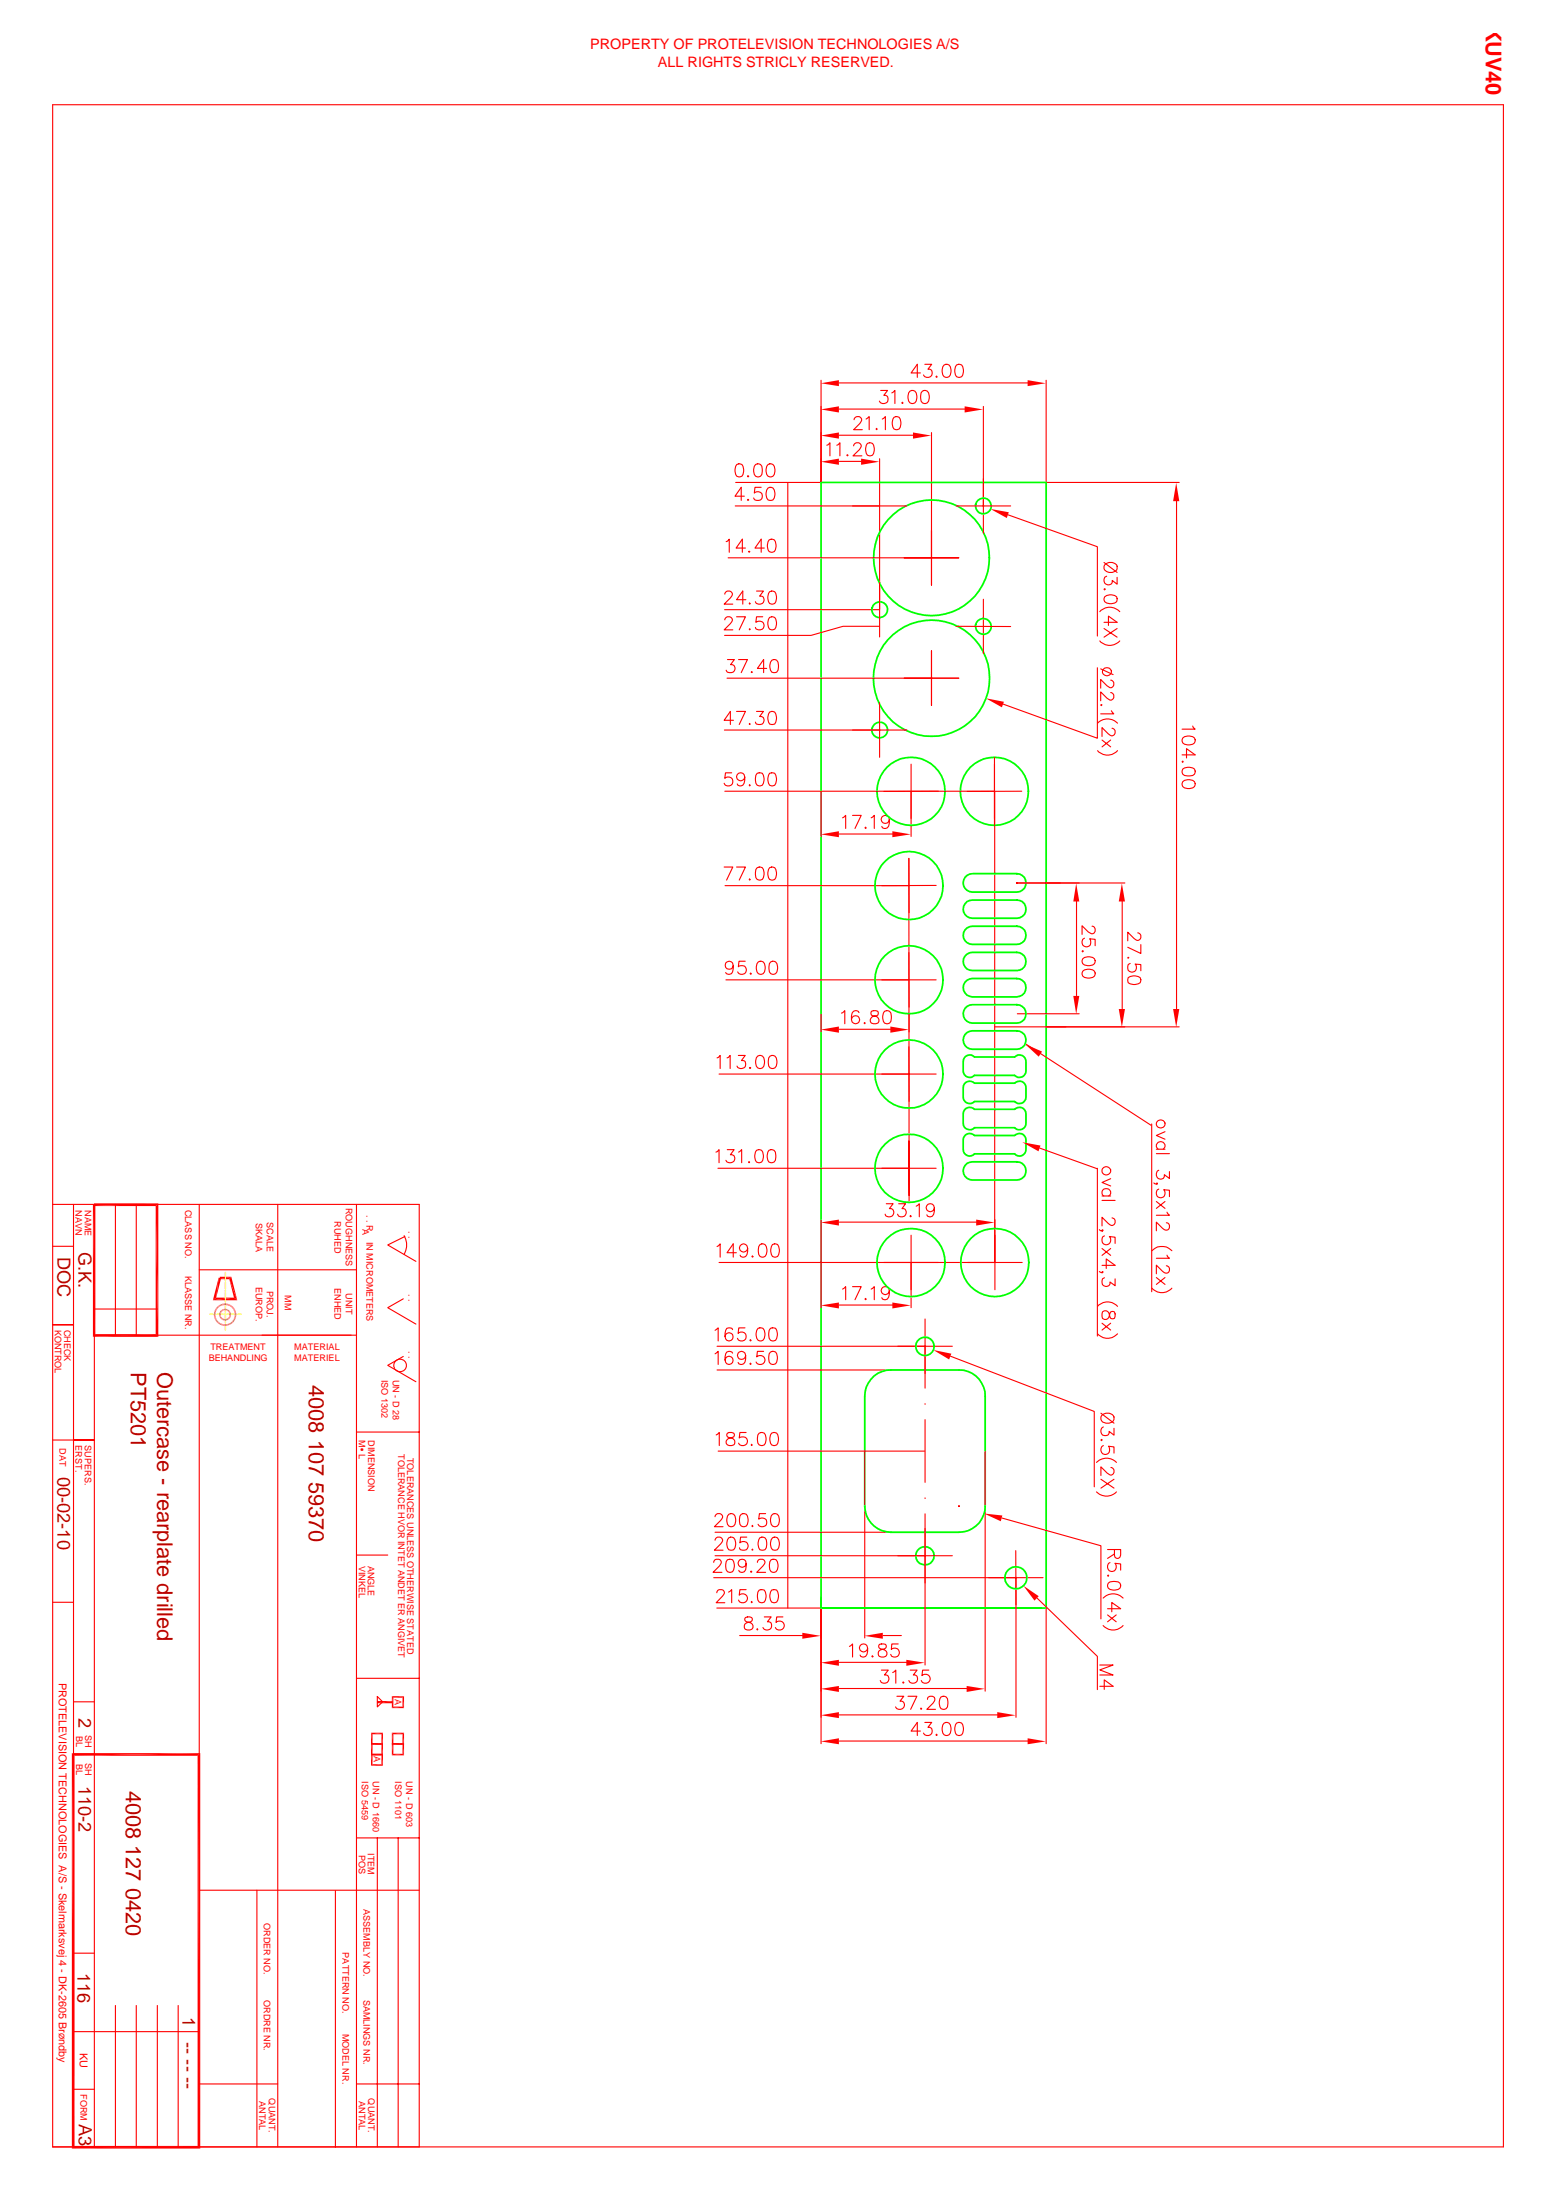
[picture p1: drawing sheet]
<svg xmlns="http://www.w3.org/2000/svg" width="297mm" height="420mm" viewBox="0 0 297 420" stroke-linecap="round" stroke-linejoin="round" font-family="sans-serif">
<path d="M68.1 230v180M77.2 236a3.6 3.6 0 0 1 0 3.6M77.3 236.2l-3.3 1.6 5.4 3.1M50 255h17M77 248.1l-3 1.6 5.4 3.2M77 259.1l-3 1.7 5.4 3.1M75.3 261.3a1.21 1.21 0 0 1 1-1.7 1.21 1.21 0 0 1 1.3 1.5 1.21 1.21 0 0 1-1.8 .7l-.4-.3M68.1 297h5.9" fill="none" stroke="#f00" stroke-width=".21"/>
<path d="M74.8 326.1h2.3M75 323.9v2.3" fill="none" stroke="#f00" stroke-width=".3"/>
<path d="M74.8 323.9l.3 .3v1.7z" fill="#f00"/>
<path d="M74.8 324.1h2.3M77 323.9v2.3" fill="none" stroke="#f00" stroke-width=".3"/>
<path d="M76.8 324.2l.3 2-.3-.3z" fill="#f00"/>
<path d="M74.8 333.1h2.3" fill="none" stroke="#f00" stroke-width=".3"/>
<path d="M76.8 331.2l.3 2-.3-.3z" fill="#f00"/>
<path d="M74.8 331.1h2.3M77 330.9v2.3" fill="none" stroke="#f00" stroke-width=".3"/>
<path d="M74.8 330.9l.3 .3v1.7z" fill="#f00"/>
<path d="M74.8 335.1h2.3M74.8 333.1h2.3M75 330.9v4.3M77 332.9v2.3" fill="none" stroke="#f00" stroke-width=".3"/>
<path d="M70.8 335.2l.3-.3h1.7z" fill="#f00"/>
<path d="M70.8 335.1h2.3M73 332.9v2.3" fill="none" stroke="#f00" stroke-width=".3"/>
<path d="M71.1 333.2l2-.3-.3 .3z" fill="#f00"/>
<path d="M70.8 333.1h2.3M71 332.9v2.3" fill="none" stroke="#f00" stroke-width=".3"/>
<path d="M70.8 333.2l.3-.3h1.7z" fill="#f00"/>
<path d="M70.8 333.1h2.3" fill="none" stroke="#f00" stroke-width=".3"/>
<path d="M72.8 331.2l.3 2-.3-.3z" fill="#f00"/>
<path d="M73 330.9v2.3" fill="none" stroke="#f00" stroke-width=".3"/>
<path d="M71.1 331.2l2-.3-.3 .3z" fill="#f00"/>
<path d="M70.8 331.1h2.3" fill="none" stroke="#f00" stroke-width=".3"/>
<path d="M70.8 330.9l.3 .3v1.7z" fill="#f00"/>
<path d="M70.8 337.1h2.3M71 330.9v2.3" fill="none" stroke="#f00" stroke-width=".3"/>
<path d="M70.8 337.2l.3-.3h1.7z" fill="#f00"/>
<path d="M71 334.9v2.3" fill="none" stroke="#f00" stroke-width=".3"/>
<path d="M70.8 334.9l.3 .3v1.7z" fill="#f00"/>
<path d="M70.8 335.1h2.3" fill="none" stroke="#f00" stroke-width=".3"/>
<path d="M71.1 335.2l2-.3-.3 .3z" fill="#f00"/>
<path d="M73 334.9v2.3" fill="none" stroke="#f00" stroke-width=".3"/>
<path d="M72.8 335.2l.3 2-.3-.3z" fill="#f00"/>
<path d="M72 325.1h3" fill="none" stroke="#f00" stroke-width=".42"/>
<path d="M80 230v180M68.1 273.5h11.9M68.1 320.5h11.9M72 324l1 1-1 1zM68.1 351h11.9M72 351v59M76 351v59M49 361v49M64 361.1v49M68.1 398h11.9" fill="none" stroke="#f00" stroke-width=".21"/>
<g fill="#f00">
<path d="M41.7 244l.5 .1-.9 3.7z"/>
<path d="M41.7 244l-.4 3.8-.7 .5z"/>
<path d="M40.6 248.3l.7-.5h3.4z"/>
<path d="M40.6 248.3l4.1-.5 .6 .5z"/>
<path d="M43.8 244.3l1.5 4-.6-.5z"/>
<path d="M44.2 243.8l1.1 4.5-1.5-4z"/>
<path d="M42 244.3l2.2-.5-.4 .5z"/>
<path d="M42 243.8h2.2l-2.2 .5z"/>
</g>
<g fill="none" stroke="#ff0" stroke-width=".25">
<path d="M40 251h.7M40.9 251h.3M41.4 251h1.3M42.9 251h.3M43 243v1.2M43 244.4v.2M43 244.9v1.2M43 246.4v.3M43 246.9v1.2M43 248.4v.2M43 248.9v1.2M43 250.4v.2"/>
<path d="M43 250.9v1.2M43 252.4v.2M43 252.9v1.1M43.4 251h1.2M44.9 251h.2M45.4 251h.6"/>
</g>
<g fill="#dd6e6e">
<path d="M43 252.9l.5 .3h-.5z"/>
<path d="M43 252.9h.4l.1 .3z"/>
<path d="M43.4 252.9h.6l-.5 .3z"/>
<path d="M43.4 252.9l.5-.2 .1 .2z"/>
<path d="M43.9 252.7l.6-.1-.5 .3z"/>
<path d="M43.9 252.7l.4-.3 .2 .2z"/>
<path d="M44.3 252.4l.5-.3-.3 .5z"/>
<path d="M44.6 252l.2 .1-.5 .3z"/>
<path d="M44.6 252l.4-.4-.2 .5z"/>
<path d="M44.7 251.5l.3 .1-.4 .4z"/>
<path d="M45.1 251.1l-.1 .5-.3-.1z"/>
<path d="M44.8 251.1h.3l-.4 .4z"/>
<path d="M45 250.5l.1 .6h-.3z"/>
<path d="M44.7 250.6l.3-.1-.2 .6z"/>
<path d="M44.8 250l.2 .5-.3 .1z"/>
<path d="M44.6 250.1l.2-.1-.1 .6z"/>
<path d="M44.5 249.6l.3 .4-.2 .1z"/>
<path d="M44.3 249.8l.2-.2 .1 .5z"/>
<path d="M44 249.2l.5 .4-.2 .2z"/>
<path d="M44 249.2l.3 .6-.4-.3z"/>
<path d="M43.5 249l.5 .2-.1 .3z"/>
<path d="M43.5 249l.4 .5-.5-.2z"/>
<path d="M43 248.9l.5 .1-.1 .3z"/>
<path d="M43 248.9l.4 .4-.4-.1z"/>
<path d="M42.4 249l.6-.1v.3z"/>
<path d="M42.4 249l.6 .2-.5 .1z"/>
<path d="M41.9 249.2l.5-.2 .1 .3z"/>
<path d="M41.9 249.2l.6 .1-.5 .2z"/>
<path d="M41.4 249.6l.5-.4 .1 .3z"/>
<path d="M41.4 249.6l.6-.1-.3 .3z"/>
<path d="M41.4 249.6l.3 .2-.6 .2z"/>
<path d="M41.1 250l.6-.2-.3 .3z"/>
<path d="M41.1 250l.3 .1-.5 .4z"/>
<path d="M40.9 250.5l.5-.4-.2 .5z"/>
<path d="M40.9 250.5l.3 .1-.4 .5z"/>
<path d="M41.2 250.6l-.1 .5h-.3z"/>
<path d="M40.8 251.1h.3l-.2 .5z"/>
<path d="M41.1 251.1l.1 .4-.3 .1z"/>
<path d="M40.9 251.6l.3-.1-.1 .6z"/>
<path d="M41.2 251.5l.2 .5-.3 .1z"/>
<path d="M41.1 252.1l.3-.1v.6z"/>
<path d="M41.4 252l.3 .4-.3 .2z"/>
<path d="M41.7 252.4l.2 .5-.5-.3z"/>
<path d="M41.7 252.4l.3 .3-.1 .2z"/>
<path d="M42 252.7l.4 .5-.5-.3z"/>
<path d="M42 252.7l.5 .2-.1 .3z"/>
<path d="M42.5 252.9l.5 .3h-.6z"/>
<path d="M42.5 252.9h.5v.3z"/>
<path d="M43 251.9l.4 .2-.4 .1z"/>
<path d="M43 251.9l.3-.1 .1 .3z"/>
<path d="M43.3 251.8l.5 .1-.4 .2z"/>
<path d="M43.3 251.8l.3-.1 .2 .2z"/>
<path d="M43.6 251.7l.4-.2-.2 .4z"/>
<path d="M43.8 251.4l.2 .1-.4 .2z"/>
<path d="M43.8 251.4l.3-.3-.1 .4z"/>
<path d="M43.8 251.1h.3l-.3 .3z"/>
<path d="M44 250.7l.1 .4h-.3z"/>
<path d="M43.8 250.7h.2l-.2 .4z"/>
<path d="M43.8 250.3l.2 .4h-.2z"/>
<path d="M43.8 250.3v.4l-.2-.2z"/>
<path d="M43.4 250l.4 .3-.2 .2z"/>
<path d="M43.4 250l.2 .5-.3-.2z"/>
<path d="M43 249.9l.4 .1-.1 .3z"/>
<path d="M43 249.9l.3 .4-.3-.1z"/>
<path d="M42.5 250l.5-.1v.3z"/>
<path d="M42.5 250l.5 .2-.4 .1z"/>
<path d="M42.2 250.3l.3-.3 .1 .3z"/>
<path d="M42.2 250.3h.4l-.2 .2z"/>
<path d="M42.2 250.3l.2 .2-.5 .2z"/>
<path d="M41.9 250.7l.5-.2-.2 .2z"/>
<path d="M41.9 250.7h.3l-.4 .4z"/>
<path d="M41.8 251.1l.4-.4-.1 .4z"/>
<path d="M41.8 251.1h.3l-.2 .4z"/>
<path d="M42.1 251.1l.1 .3-.3 .1z"/>
<path d="M41.9 251.5l.3-.1v.5z"/>
<path d="M42.2 251.4l.2 .3-.2 .2z"/>
<path d="M42.2 251.9l.2-.2 .1 .4z"/>
<path d="M42.4 251.7l.2 .1-.1 .3z"/>
<path d="M42.6 251.8l.4 .4-.5-.1z"/>
<path d="M42.6 251.8l.4 .1v.3z"/>
</g>
<path d="M10.1 20h276.9v390h-276.9zM18 230v180M53 230v180" fill="none" stroke="#f00" stroke-width=".21"/>
<g fill="#f00">
<path d="M14.2 409.8h23.5l-24 .5z"/>
<path d="M13.7 410.3l24-.5 .5 .5z"/>
<path d="M37.7 335.3l.5 75-.5-.5z"/>
<path d="M37.7 335.3l.5-.5v75.5z"/>
<path d="M14.2 335.3l24-.5-.5 .5z"/>
<path d="M13.7 334.8h24.5l-24 .5z"/>
<path d="M13.7 334.8l.5 .5v74.5z"/>
<path d="M13.7 334.8l.5 75-.5 .5z"/>
</g>
<path d="M10.1 230h69.9M14 230v180M38 230v180M18 255h50.1M38 242.5h30.1" fill="none" stroke="#f00" stroke-width=".21"/>
<g fill="#f00">
<path d="M17.7 230.1h.5v24.7z"/>
<path d="M17.7 230.1l.5 24.7-.5 .5z"/>
<path d="M18.2 254.8h11.5l-12 .5z"/>
<path d="M17.7 255.3l12-.5 .5 .5z"/>
<path d="M29.7 230.3l.5 25-.5-.5z"/>
<path d="M29.7 230.3l.5-.5v25.5z"/>
<path d="M17.9 230.3l12.3-.5-.5 .5z"/>
<path d="M17.9 229.8h12.3l-12.3 .5z"/>
</g>
<g fill="none" stroke="#f00" stroke-width=".21">
<path d="M150.4 92.1v215M10.1 238h3.9M22 230v25M26 230v25M14 253h-3.9h3.9M18 250h12M176.6 257.1v8M10.1 275h7.9h-4M165.1 277.2v35.6M176.6 268.1v.1M176.6 271.1v12M176.6 286.1v.1"/>
<path d="M176.6 289.1v8M10.1 306h3.9M141.2 312.4h12M156.7 307.2v5.6M168.6 312.4h3.5M14 325h4M14 335h4M14 373h4M38 361h42M14 388h24M14 399h4M22 383v27"/>
<path d="M26 383v27M30 383v27M34 383v27M38 398h15M10.1 410h69.9"/>
</g>
<path d="M156.7 92.1v215M199.7 92.1v215M165.1 266.6v21M188.1 266.6v21" fill="none" stroke="#0f0" stroke-width=".34"/>
<g fill="#f00">
<path d="M165 312.4l3.5-.6v1.2z"/>
<path d="M153.2 311.8l3.5 .6-3.5 .6z"/>
</g>
<path d="M188.1 277.2v45.8M142.3 308.9l-.1 .5a1.62 1.62 0 0 0 1.2 .6 .7 .7 0 0 1 .4 .7 .7 .7 0 0 1-.6 .6l-.9-.1a.77 .77 0 0 1-.2-.8 .77 .77 0 0 1 .7-.5l.5-.2a.48 .48 0 0 0 .2-.8l-.3-.1zM144.6 311l-.1 .2 .1 .1 .1-.1M145.9 308.8h1.3l-.7 .9a.81 .81 0 0 1 .8 1 .81 .81 0 0 1-1.1 .6l-.3-.1-.3-.4M149.5 308.8h-1.2l-.2 1.1a.9 .9 0 0 1 1.4-.1 .9 .9 0 0 1-.2 1.4 .9 .9 0 0 1-1.3-.4M156.7 307.2v15.8M160.2 322.5h24.4" fill="none" stroke="#f00" stroke-width=".21"/>
<g fill="#f00">
<path d="M156.7 322.5l3.4-.5v1.1z"/>
<path d="M184.5 322l3.5 .5-3.5 .6z"/>
</g>
<g fill="none" stroke="#f00" stroke-width=".21">
<path d="M199.8 92.1h25.3M224.6 95.7v96.9M189.9 151.1v90M199.8 196.1h25.3M136.2 298.4l.3-.5 .7-.1a.58 .58 0 0 1 .4 .9l-1.5 1.6h1.7M136.5 289.7l.1-.4 .4-.2a.79 .79 0 0 1 .9 .4v.3l-.3 .6-1.2 1.2h1.6M136.5 294.2l.3-.5 .6-.1a.63 .63 0 0 1 .4 .9l-1.4 1.6h1.6M136.5 292.6h40M136.5 297.1h40M138.9 297.9a.86 .86 0 0 1 1.2 .4 2.11 2.11 0 0 1-.3 1.9 .83 .83 0 0 1-1.2-.4 2.33 2.33 0 0 1 .3-1.9zM139.1 289.2a.8 .8 0 0 1 1.2 .3 1.94 1.94 0 0 1-.2 1.9 .8 .8 0 0 1-1.2-.3 1.94 1.94 0 0 1 .2-1.9zM139.1 293.7a.78 .78 0 0 1 1.2 .4 1.97 1.97 0 0 1-.2 1.9 .86 .86 0 0 1-1.2-.4 1.97 1.97 0 0 1 .2-1.9z"/>
<path d="M141.5 289.2a.8 .8 0 0 1 1.2 .3 2.08 2.08 0 0 1-.2 1.9 .84 .84 0 0 1-1.3-.3 2.28 2.28 0 0 1 .3-1.9zM142.4 298.6a.77 .77 0 0 1-1.1 .6 .77 .77 0 0 1-.2-1.2 .77 .77 0 0 1 1.2 .1 2.54 2.54 0 0 1-.2 2.1 .7 .7 0 0 1-1.1-.3M142.6 293.6h-1.2l-.2 1.1a.88 .88 0 0 1 1.4-.1 .88 .88 0 0 1-.1 1.3 .88 .88 0 0 1-1.3-.3M143.7 291.3l-.2 .1 .2 .2v-.2M143.7 295.8l-.2 .2h.2M144.6 298.4l.2-.5 .8-.1a.58 .58 0 0 1 .3 .9l-1.4 1.6h1.7M145.1 293.7a.83 .83 0 0 1 1.2 .4 2.33 2.33 0 0 1-.3 1.9 .86 .86 0 0 1-1.2-.4 2.12 2.12 0 0 1 .3-1.9zM146.2 289.1h-1.2l-.2 1a.88 .88 0 0 1 1.4 0 .88 .88 0 0 1-.2 1.3 .88 .88 0 0 1-1.3-.3M147.2 297.9a.86 .86 0 0 1 1.2 .4 1.97 1.97 0 0 1-.3 1.9 .78 .78 0 0 1-1.1-.4 2.33 2.33 0 0 1 .2-1.9zM147.5 289.2a.8 .8 0 0 1 1.2 .3 1.94 1.94 0 0 1-.3 1.9 .8 .8 0 0 1-1.2-.3 1.94 1.94 0 0 1 .3-1.9zM147.5 293.7a.78 .78 0 0 1 1.2 .4 1.97 1.97 0 0 1-.3 1.9 .86 .86 0 0 1-1.2-.4 1.97 1.97 0 0 1 .3-1.9zM136.2 301.3h57.7"/>
<path d="M136.8 304.2l.2-.4a.79 .79 0 0 1 1.3 .3l-.4 .8-1.2 1.2h1.7M136.8 307.1h19.9M139.1 304.1l.6-.5v2.5M142.4 303.6h-1.2l-.1 1.1a.89 .89 0 0 1 1.4-.1 .89 .89 0 0 1-.2 1.4 .89 .89 0 0 1-1.3-.4M143.4 300l-.1 .2 .1 .1 .1-.1M143.5 305.8v.3l.1-.1M144.9 303.7a.86 .86 0 0 1 1.2 .4 2.12 2.12 0 0 1-.2 1.9 .83 .83 0 0 1-1.2-.4 2.33 2.33 0 0 1 .2-1.9zM147.3 303.7a.86 .86 0 0 1 1.2 .4 2.12 2.12 0 0 1-.2 1.9 .78 .78 0 0 1-1.2-.4 2.12 2.12 0 0 1 .2-1.9zM168.3 319h1.3l-.8 .9a.81 .81 0 0 1 .9 .9 .81 .81 0 0 1-1.1 .7l-.3-.2-.3-.3M170.4 319.4l.6-.4v2.5M173.8 319h1.3l-.8 .9a.81 .81 0 0 1 .9 .9 .81 .81 0 0 1-1.1 .7l-.3-.2-.3-.3M177.3 319h-1.2l-.1 1a.89 .89 0 0 1 1.4 0 .89 .89 0 0 1-.2 1.3 .89 .89 0 0 1-1.3-.3"/>
<path d="M172.4 321.2l-.1 .1 .1 .2 .2-.2"/>
</g>
<g fill="#f00">
<path d="M224.5 92.2l.6 3.5h-1.2z"/>
<path d="M223.9 192.7h1.2l-.6 3.5z"/>
</g>
<path d="M227.7 138.7l.5 .6h-2.5M156.7 151.2v8.5M160.2 159.3h10.2M173.9 151.2v8.5M225.7 144.2h2.5l-1.7-1.2v1.8M225.8 140.9a1.8 1.8 0 0 1 2.2 0 .8 .8 0 0 1-.3 1.2 1.94 1.94 0 0 1-1.9-.2l-.1-.4zM225.8 146.9a1.98 1.98 0 0 1 2.2 0 .84 .84 0 0 1-.3 1.2 2.28 2.28 0 0 1-1.9-.3l-.1-.3zM225.8 149.3a1.8 1.8 0 0 1 2.2 0 .8 .8 0 0 1-.3 1.2 1.94 1.94 0 0 1-1.9-.3l-.1-.3zM225.9 145.5l-.1-.1-.1 .1 .1 .1" fill="none" stroke="#f00" stroke-width=".21"/>
<g fill="#f00">
<path d="M170.3 158.8l3.6 .5-3.6 .6z"/>
<path d="M156.7 159.3l3.4-.5v1.1z"/>
</g>
<g fill="none" stroke="#f00" stroke-width=".21">
<path d="M140.4 92.1h16.3M140.7 88.7a.8 .8 0 0 1 1.1 .3 2.08 2.08 0 0 1-.2 2 .8 .8 0 0 1-1.2-.4 2.08 2.08 0 0 1 .3-1.9zM142.8 90.8l-.1 .2 .1 .1 .1-.1M144.3 88.7a.8 .8 0 0 1 1.1 .3 2.28 2.28 0 0 1-.2 2 .8 .8 0 0 1-1.2-.4 1.94 1.94 0 0 1 .3-1.9zM146.6 88.7a.8 .8 0 0 1 1.2 .3 1.94 1.94 0 0 1-.2 2 .8 .8 0 0 1-1.2-.4 1.94 1.94 0 0 1 .2-1.9zM156.7 87.6v4.5M160.2 88.1h4.2M167.9 87.6v28.8M160.8 156.2l.6-.5v2.5M162.8 155.7h1.6l-1.2 2.5M165.2 158l-.1 .1 .1 .1 .2-.1M166.3 156.2l.6-.5v2.5"/>
<path d="M169.8 156.5a.78 .78 0 0 1-1.1 .7 .78 .78 0 0 1-.3-1.2 .78 .78 0 0 1 1.3 .1 2.12 2.12 0 0 1-.3 2 .7 .7 0 0 1-1.1-.3M173.9 145.9v10.4M189.8 144.6v13M138.2 165.6h1.7l-1.2 2.5M138.4 169.1h35.1M140.6 165.6h1.7l-1.2 2.5M143.1 167.8v.3l.1-.1M144.5 165.7a.8 .8 0 0 1 1.2 .4 2.08 2.08 0 0 1-.2 1.9 .85 .85 0 0 1-1.2-.4 2.28 2.28 0 0 1 .2-1.9zM146.9 165.7a.8 .8 0 0 1 1.2 .4 2.08 2.08 0 0 1-.2 1.9 .8 .8 0 0 1-1.2-.4 2.08 2.08 0 0 1 .2-1.9zM138.6 187.1h34.9M140 184.4a.77 .77 0 0 1-1.1 .7 .77 .77 0 0 1-.3-1.2 .77 .77 0 0 1 1.2 0 2.28 2.28 0 0 1-.2 2 .78 .78 0 0 1-1.1-.2M142.3 183.6h-1.2l-.2 1a.88 .88 0 0 1 1.4 0 .88 .88 0 0 1-.2 1.3 .88 .88 0 0 1-1.3-.3"/>
<path d="M143.3 185.8l-.1 .1 .1 .2 .1-.2M144.8 183.7a.8 .8 0 0 1 1.1 .3 1.94 1.94 0 0 1-.2 1.9 .8 .8 0 0 1-1.2-.3 1.94 1.94 0 0 1 .3-1.9zM147.1 183.7a.8 .8 0 0 1 1.2 .3 1.94 1.94 0 0 1-.2 1.9 .8 .8 0 0 1-1.2-.3 2.28 2.28 0 0 1 .2-1.9zM136.9 202l.6-.4v2.5M137.3 205.1h36.2M138.8 202l.6-.4v2.5M138.8 219.6h1.3l-.7 .9a.8 .8 0 0 1 .9 1 .8 .8 0 0 1-1.1 .6l-.5-.3-.1-.2M140.9 201.6h1.4l-.8 .9h.4a.85 .85 0 0 1 .3 1.3 .85 .85 0 0 1-1.3 .1l-.2-.3M143.2 203.9h-.1l.1 .2 .1-.2M144.4 219.7a.8 .8 0 0 1 1.2 .3 2.08 2.08 0 0 1-.2 1.9 .8 .8 0 0 1-1.2-.3 2.11 2.11 0 0 1 .2-1.9zM144.6 201.7a.8 .8 0 0 1 1.2 .3 1.94 1.94 0 0 1-.2 1.9 .8 .8 0 0 1-1.2-.3 1.94 1.94 0 0 1 .2-1.9zM146.8 219.7a.85 .85 0 0 1 1.2 .3 2.28 2.28 0 0 1-.2 1.9 .8 .8 0 0 1-1.2-.3 2.11 2.11 0 0 1 .2-1.9z"/>
<path d="M147 201.7a.8 .8 0 0 1 1.2 .3 1.94 1.94 0 0 1-.3 1.9 .8 .8 0 0 1-1.2-.3 2.28 2.28 0 0 1 .3-1.9zM136.7 220l.6-.4v2.5M136.9 238.1l.6-.5v2.5M137.1 223.1h36.4M140.6 239.2h-1.8l1.2-1.6v2.5M141 220l.6-.4v2.5M142.7 238.4a.78 .78 0 0 1-1 .7 .78 .78 0 0 1-.4-1.2 .78 .78 0 0 1 1.3 0 2.17 2.17 0 0 1-.3 2.1 .7 .7 0 0 1-1-.3M143 221.8v.3l.1-.2M143.7 239.8l-.2 .2 .2 .1 .1-.1M145.1 237.7a.78 .78 0 0 1 1.2 .4 1.97 1.97 0 0 1-.3 1.9 .78 .78 0 0 1-1.2-.4 2.33 2.33 0 0 1 .3-1.9zM147.5 237.7a.78 .78 0 0 1 1.2 .4 2.12 2.12 0 0 1-.3 1.9 .78 .78 0 0 1-1.1-.4 2.12 2.12 0 0 1 .2-1.9zM136.5 254.1l.6-.5v2.5"/>
<path d="M136.5 258.6l.6-.5v2.5M136.9 257.1h39.6M137.3 241.1h52.5M139.8 253.9a.73 .73 0 0 0-.6-.3 .73 .73 0 0 0-.7 .5 1.84 1.84 0 0 0 .2 1.9 .77 .77 0 0 0 1.2-.4 .77 .77 0 0 0-.5-1 .77 .77 0 0 0-1 .6M139.8 258.4a.73 .73 0 0 0-.6-.3 .73 .73 0 0 0-.7 .5 1.84 1.84 0 0 0 .2 1.9 .77 .77 0 0 0 1.2-.4 .77 .77 0 0 0-.5-1 .77 .77 0 0 0-1 .6M142.2 253.6h-1.2l-.1 1.1a.87 .87 0 0 1 1.3-.1 .87 .87 0 0 1-.2 1.4 .87 .87 0 0 1-1.2-.4M142.3 258.9a.78 .78 0 0 1-1 .7 .78 .78 0 0 1-.3-1.2 .78 .78 0 0 1 1.2 0 2.12 2.12 0 0 1-.2 2.1 .7 .7 0 0 1-1.1-.3M143.3 255.8l-.1 .2 .1 .1 .1-.1M144.7 253.7a.86 .86 0 0 1 1.2 .4 1.97 1.97 0 0 1-.3 1.9 .78 .78 0 0 1-1.1-.4 1.97 1.97 0 0 1 .2-1.9zM145.8 258.1h-1.2l-.1 1a.9 .9 0 0 1 1.3 0 .9 .9 0 0 1-.2 1.4 .9 .9 0 0 1-1.3-.4M147.1 253.7a.86 .86 0 0 1 1.2 .4 2.11 2.11 0 0 1-.2 1.9 .82 .82 0 0 1-1.3-.4 2.33 2.33 0 0 1 .3-1.9zM147.1 258.2a.8 .8 0 0 1 1.2 .4 2.08 2.08 0 0 1-.2 1.9 .84 .84 0 0 1-1.3-.4 2.28 2.28 0 0 1 .3-1.9z"/>
<path d="M136.7 274l.6-.4v2.5M136.9 261.6h39.6M137.1 277.1h39.4M138.9 273.7a.48 .48 0 0 0 .2 .8 1.03 1.03 0 0 1 1.2 1.1 .86 .86 0 0 1-1 .5 .86 .86 0 0 1-.7-.9 1.52 1.52 0 0 1 1.5-.8l.1-.5a.98 .98 0 0 0-1.3-.2zM142.4 273.6h-1.2l-.1 1a.9 .9 0 0 1 1.4 0 .9 .9 0 0 1-.2 1.4 .9 .9 0 0 1-1.3-.4M143.3 260.3l-.1 .2 .1 .1 .1-.1M143.5 275.8v.3l.1-.2M144.9 273.7a.8 .8 0 0 1 1.2 .3 2.08 2.08 0 0 1-.2 1.9 .85 .85 0 0 1-1.2-.3 2.28 2.28 0 0 1 .2-1.9zM147.3 273.7a.8 .8 0 0 1 1.2 .3 2.08 2.08 0 0 1-.2 1.9 .8 .8 0 0 1-1.2-.3 2.08 2.08 0 0 1 .2-1.9z"/>
</g>
<g fill="none" stroke="#0f0" stroke-width=".34">
<circle cx="173.9" cy="151.1" r="6.5"/>
<circle cx="189.8" cy="151.1" r="6.5"/>
</g>
<g fill="#f00">
<path d="M156.7 88.2l3.4-.6v1.2z"/>
<path d="M164.4 87.6l3.5 .6-3.5 .6z"/>
</g>
<path d="M156.7 82.6v9.5M157.8 85l.6-.4v2.5M159.7 85l.6-.4v2.5M160.2 83.1h14.1M161.8 86.8l-.2 .1 .2 .2 .1-.2M163 85.2v-.2a.79 .79 0 0 1 .9-.4 .72 .72 0 0 1 .5 .6 .72 .72 0 0 1-.3 .7l-1.3 1.2h1.7M165.6 84.7a.8 .8 0 0 1 1.2 .3 2.08 2.08 0 0 1-.2 1.9 .8 .8 0 0 1-1.2-.3 2.08 2.08 0 0 1 .2-1.9zM177.8 82.6v23.9" fill="none" stroke="#f00" stroke-width=".21"/>
<g fill="#f00">
<path d="M156.7 83.2l3.4-.6v1.2z"/>
<path d="M174.3 82.6l3.5 .6-3.5 .6z"/>
</g>
<path d="M156.7 72.6v19.5M160.2 73.1h36M170.7 79.7a.8 .8 0 0 1 1.2 .3 2.08 2.08 0 0 1-.3 1.9 .8 .8 0 0 1-1.1-.3 2.08 2.08 0 0 1 .2-1.9zM199.7 72.6v19.5M163 80.2v-.2a.79 .79 0 0 1 1-.4 .72 .72 0 0 1 .5 .6 .72 .72 0 0 1-.4 .7l-1.1 1.2h1.6M165.3 80l.6-.4v2.5M167.4 81.8l-.2 .1 .2 .2v-.2M168.4 80l.6-.4v2.5" fill="none" stroke="#f00" stroke-width=".21"/>
<g fill="#f00">
<path d="M156.7 73.2l3.4-.6v1.1z"/>
<path d="M196.2 72.6l3.4 .6-3.4 .5z"/>
</g>
<path d="M156.7 77.6v14.5M160.2 78.1h24M175.7 71.2h-1.8l1.2-1.6v2.5M176.6 69.6h1.3l-.8 .9a.81 .81 0 0 1 .9 .9 .81 .81 0 0 1-1.1 .7l-.3-.2-.3-.3M178.8 71.8l-.1 .1 .1 .2 .1-.2M180.2 69.7a.8 .8 0 0 1 1.2 .3 1.94 1.94 0 0 1-.2 1.9 .8 .8 0 0 1-1.2-.3 1.94 1.94 0 0 1 .2-1.9zM182.6 69.7a.8 .8 0 0 1 1.2 .3 2.08 2.08 0 0 1-.2 1.9 .8 .8 0 0 1-1.2-.3 2.08 2.08 0 0 1 .2-1.9zM187.7 77.6v19" fill="none" stroke="#f00" stroke-width=".21"/>
<g fill="#f00">
<path d="M156.7 78.2l3.4-.6v1.2z"/>
<path d="M184.1 77.6l3.6 .6-3.6 .6z"/>
</g>
<g fill="none" stroke="#f00" stroke-width=".21">
<path d="M168.1 74.6h1.3l-.7 .9a.81 .81 0 0 1 .8 .9 .81 .81 0 0 1-1 .7l-.4-.2-.2-.3M170.2 75l.6-.4v2.5M172.3 76.8l-.2 .1 .2 .2 .1-.2M173.7 74.7a.8 .8 0 0 1 1.2 .3 1.94 1.94 0 0 1-.3 1.9 .8 .8 0 0 1-1.1-.3 1.94 1.94 0 0 1 .2-1.9zM176.1 74.7a.8 .8 0 0 1 1.2 .3 1.94 1.94 0 0 1-.3 1.9 .8 .8 0 0 1-1.2-.3 2.28 2.28 0 0 1 .3-1.9zM172.6 106.5h10.4h-10.4M172.6 129.5h10.4M209.5 127.5v13.5l-18-6.5M210.1 127.7l2.4 1.1M210.4 134.6h-.3l.1 .2M212 129.9l.4 .1 .2 .4a.79 .79 0 0 1-.4 .9h-.3l-.6-.3-1.2-1.2v1.6M212 132.3l.5 .2 .1 .7a.62 .62 0 0 1-.9 .4l-1.6-1.5v1.7"/>
<path d="M212.2 135.7l.4 .6h-2.5"/>
<circle cx="211.3" cy="128.3" r=".83"/>
</g>
<g fill="none" stroke="#0f0" stroke-width=".34">
<path d="M156.7 92.1h43"/>
<circle cx="177.8" cy="106.5" r="11"/>
<circle cx="177.8" cy="129.5" r="11.1"/>
</g>
<path d="M188.2 133.4l3.4 .6-.3 1.1z" fill="#f00"/>
<g fill="none" stroke="#f00" stroke-width=".21">
<path d="M140.4 96.6h32.7M142.1 94.8h-1.8l1.2-1.7v2.5M142.8 95.4l-.1 .1h.2M145.3 93.1h-1.2l-.1 1.1a.87 .87 0 0 1 1.3 0 .87 .87 0 0 1-.2 1.3 .87 .87 0 0 1-1.2-.4M146.6 93.2a.78 .78 0 0 1 1.2 .4 1.97 1.97 0 0 1-.2 1.9 .86 .86 0 0 1-1.2-.4 1.97 1.97 0 0 1 .2-1.9zM192.4 98.3l17.1 6.1v17.1M138.3 116.4h29.6M138.4 118.4l.1-.4 .3-.2a.79 .79 0 0 1 1 .5v.2l-.4 .6-1.2 1.2h1.7M138.4 113.5l.1-.4 .3-.2a.79 .79 0 0 1 1 .4v.3l-.4 .6-1.2 1.2h1.7M138.6 103.4l.6-.4v2.5M139 106.5h38.8M140.6 117.8h1.7l-1.2 2.5"/>
<path d="M142.3 104.7h-1.8l1.2-1.7v2.5M142.4 114.5h-1.8l1.2-1.6v2.5M143 105.3h-.1l.1 .2 .2-.2M143.1 115.1v.3l.1-.1M144.4 112.9h1.3l-.7 1a.79 .79 0 0 1 .9 .9 .79 .79 0 0 1-1.1 .6l-.4-.1-.2-.4M145.6 117.8h-1.2l-.1 1.1a.91 .91 0 0 1 1.3-.1 .91 .91 0 0 1 0 1.3 .91 .91 0 0 1-1.3 0l-.1-.3M145.9 104.7h-1.8l1.2-1.7v2.5M146.8 103.1a.8 .8 0 0 1 1.2 .3 2.08 2.08 0 0 1-.2 1.9 .8 .8 0 0 1-1.2-.3 2.11 2.11 0 0 1 .2-1.9zM146.9 117.9a.8 .8 0 0 1 1.2 .4 2.08 2.08 0 0 1-.2 1.9 .8 .8 0 0 1-1.2-.4 2.08 2.08 0 0 1 .2-1.9zM146.9 113a.8 .8 0 0 1 1.2 .3 2.08 2.08 0 0 1-.2 2 .8 .8 0 0 1-1.2-.4 2.08 2.08 0 0 1 .2-1.9zM167.9 119.6h-7l-6.1 1.7h-16.5M167.9 111.2v10.4"/>
<path d="M177.8 101.3v10.4v-10.4M187.7 114.4v10.4M210 116.8a2.54 2.54 0 0 1 3.8 0M210.8 118.9h2.5l-1.7-1.2v1.7M210.8 107.4l2.5 1.9M210.9 107.9a1.44 1.44 0 0 1 2.4 .2v.5a1.41 1.41 0 0 1-2.5 0zM210.9 114a1.88 1.88 0 0 1 2.3 0 .86 .86 0 0 1-.4 1.2 1.97 1.97 0 0 1-1.9-.3l-.1-.3zM211 112.5l-.1-.1-.1 .1 .1 .2M211.3 110a.85 .85 0 0 0-.4 1.4 .85 .85 0 0 0 1.4-.2v-.4l1 .8v-1.3M138.3 139.4h34.8M138.8 129.5h39.1M138.9 126h1.3l-.7 .9a.8 .8 0 0 1 .8 1 .8 .8 0 0 1-1.1 .6l-.3-.1-.3-.4"/>
<path d="M140 137.6h-1.8l1.2-1.7v2.5M140.6 135.9h1.7l-1.2 2.5M141 126h1.7l-1.2 2.5M143.1 138.2v.2l.1-.1M143.1 120.1v.2l.1-.1M143.5 128.2l-.1 .2h.2M144.4 135.9h1.3l-.7 .9a.79 .79 0 0 1 .9 .9 .79 .79 0 0 1-1.1 .7l-.4-.1-.2-.4M146.4 127.7h-1.8l1.2-1.7v2.5M146.9 136a.78 .78 0 0 1 1.2 .4 2.12 2.12 0 0 1-.2 1.9 .86 .86 0 0 1-1.2-.4 2.12 2.12 0 0 1 .2-1.9zM147.3 126.1a.78 .78 0 0 1 1.2 .4 2.33 2.33 0 0 1-.2 1.9 .86 .86 0 0 1-1.2-.4 1.97 1.97 0 0 1 .2-1.9zM167.9 134.2v10.4M177.8 124.3v10.4v-10.4"/>
<path d="M177.8 129.4v.2M210 122.4a2.54 2.54 0 0 0 3.8 0M210.8 120l2.5 1.7M213.3 120l-2.5 1.7M138.4 151.1h51.4M139.7 147.6h-1.2l-.1 1.1a.87 .87 0 0 1 1.3-.1 .87 .87 0 0 1-.2 1.3 .87 .87 0 0 1-1.3-.3M142.2 148.4a.78 .78 0 0 1-1.1 .7 .78 .78 0 0 1-.3-1.2 .78 .78 0 0 1 1.2 0 2.17 2.17 0 0 1-.2 2.1 .7 .7 0 0 1-1.1-.3M143.1 149.8v.3l.1-.1M144.5 147.7a.86 .86 0 0 1 1.2 .4 2.12 2.12 0 0 1-.2 1.9 .83 .83 0 0 1-1.2-.4 2.33 2.33 0 0 1 .2-1.9zM146.9 147.7a.86 .86 0 0 1 1.2 .4 2.12 2.12 0 0 1-.2 1.9 .78 .78 0 0 1-1.2-.4 2.12 2.12 0 0 1 .2-1.9zM179.1 151.1l-10.4 .1"/>
</g>
<g fill="none" stroke="#0f0" stroke-width=".34">
<circle cx="167.9" cy="116.4" r="1.5"/>
<circle cx="167.9" cy="139.4" r="1.5"/>
</g>
<path d="M189.1 97.2l3.5 .6-.4 1.1z" fill="#f00"/>
<g fill="none" stroke="#f00" stroke-width=".21">
<path d="M182.5 96.6h10.4M187.7 91.4v10.4M182.5 119.6l10.4 .1M209.5 138.1a2.63 2.63 0 0 1 3.8 0M212.3 139.1l.4 .2 .2 .7a.63 .63 0 0 1-1 .4l-1.5-1.4v1.7M195.1 151.1l-10.5 .1M209.5 143.4a2.54 2.54 0 0 0 3.8 0M210.4 141.3l1.6 1.3M212 141.3l-1.6 1.3M173.5 174.3v-10.4v65.7M178.7 169.1h-10.4M156.7 193.7v3.4"/>
<path d="M160.2 196.6h9.8M168.3 187.1h10.4M173.5 181.9v10.4M173.5 217.9v10.4M198.5 219.3l10.9 3.9M219.9 214.7v32M220.7 219.5h1.7M221.1 219.5a.81 .81 0 0 1-.1-1.2 .81 .81 0 0 1 1.2 0 .81 .81 0 0 1-.1 1.2M222.4 216.1l-1.7 .8 1.7 .7M219.9 238.9a2.63 2.63 0 0 1 3.8 0M220.3 225.9a.48 .48 0 0 0 .7 .1l-.1-.1-.2 .1 .2 .1M220.7 220.3h2.5"/>
<path d="M220.7 229.5l1.7 1.3M221.2 223.5a.85 .85 0 0 0-.3 1.3 .85 .85 0 0 0 1.4-.1v-.4l.9 .8v-1.3M221.2 227.1a.87 .87 0 0 0-.3 1.3 .87 .87 0 0 0 1.3 .1 .87 .87 0 0 0-.1-1.3l1.1 .1v1.2M222.4 229.5l-1.7 1.3M222.7 233.5a.56 .56 0 0 1 .5 .5v.5a.63 .63 0 0 1-.9 .3l-1.6-1.4v1.7M222.8 231.5l.4 .6h-2.5M222.8 239.7l.4 .6h-2.5M219.9 246a2.54 2.54 0 0 0 3.8 0M220.7 244l1.7 1.3M222.4 244l-1.7 1.3M222.7 241.7l.4 .3a.8 .8 0 0 1-.1 1.1 .85 .85 0 0 1-1.1-.3l-1.2-1.2v1.7"/>
<circle cx="221.6" cy="214.7" r=".82"/>
</g>
<g fill="none" stroke="#0f0" stroke-width=".34">
<circle cx="187.7" cy="96.6" r="1.5"/>
<circle cx="187.7" cy="119.6" r="1.5"/>
<circle cx="173.5" cy="169.1" r="6.5"/>
<circle cx="173.5" cy="187.1" r="6.5"/>
<circle cx="173.5" cy="223.1" r="6.5"/>
</g>
<g fill="#f00">
<path d="M170 196l3.5 .6-3.5 .6z"/>
<path d="M156.7 196.6l3.4-.6v1.2z"/>
</g>
<path d="M194.2 168.6h11.8M205.5 172.1v18M160.6 193.5l.7-.5v2.5M164 193.4a.7 .7 0 0 0-1.1-.3 1.8 1.8 0 0 0 0 2.3 .78 .78 0 0 0 1.2-.4 .78 .78 0 0 0-.6-1.1 .78 .78 0 0 0-1 .8M165.1 195.3l-.1 .1 .1 .1 .1-.1M166.3 193.1a.56 .56 0 0 0 .3 .9 .9 .9 0 0 1 1 .3 .9 .9 0 0 1 0 1.1 1.02 1.02 0 0 1-1.5-.3 .98 .98 0 0 1 1.2-1.1 .56 .56 0 0 0 .3-.9l-.4-.1zM168.8 193.1a.84 .84 0 0 1 1.3 .4 2.28 2.28 0 0 1-.3 1.9 .8 .8 0 0 1-1.2-.3 2.08 2.08 0 0 1 .2-2zM173.5 199.9v10.4M194.2 193.6h11.8M168.3 205.1h10.4" fill="none" stroke="#f00" stroke-width=".21"/>
<circle cx="173.5" cy="205.1" r="6.5" fill="none" stroke="#0f0" stroke-width=".34"/>
<g fill="#f00">
<path d="M205.4 168.7l.6 3.5h-1.1z"/>
<path d="M204.9 190.2h1.1l-.6 3.5z"/>
</g>
<path d="M199.8 168.6h14.9M207 179.2a.86 .86 0 0 0-.4 1.1 .86 .86 0 0 0 1 .5 .86 .86 0 0 0 .6-1l-.2-.5 1.1 .1v1.2M208.5 176.9a.58 .58 0 0 1 .6 .5v.5a.58 .58 0 0 1-1 .3l-.3-.2-1.2-1.2v1.7M214.2 172.1v20.5M199.8 196.1h14.9M206.7 183.1a1.8 1.8 0 0 1 2.2 0 .8 .8 0 0 1-.3 1.2 1.94 1.94 0 0 1-1.9-.3l-.1-.3zM206.7 185.5a1.8 1.8 0 0 1 2.2 0 .8 .8 0 0 1-.3 1.2 1.94 1.94 0 0 1-1.9-.3l-.1-.3zM206.8 181.7l-.1-.2-.1 .2 .1 .1" fill="none" stroke="#f00" stroke-width=".21"/>
<g fill="#f00">
<path d="M214.2 168.7l.6 3.5h-1.2z"/>
<path d="M213.6 192.7h1.2l-.6 3.5z"/>
</g>
<path d="M194 168.6h8.4M194.1 168.6v.1M217.2 178.2l.5 .2 .1 .7a.63 .63 0 0 1-1 .4l-1.5-1.5v1.7M189.9 196.1h13.6M195.7 199.3l24 15.6M215.4 186.7a2.06 2.06 0 0 1 2.3 0 .78 .78 0 0 1-.4 1.2 2.12 2.12 0 0 1-1.9-.2zM215.5 182.9l-.1-.1v.2M215.8 184a.87 .87 0 0 0-.4 1.3 .87 .87 0 0 0 1.3 .1 .87 .87 0 0 0 0-1.3l1.1 .1v1.2M217.8 180.4v1.7l-2.5-1.2" fill="none" stroke="#f00" stroke-width=".21"/>
<path d="M184.2 167.6l.4-.4 1-.3h8.5a1.76 1.76 0 0 1 1.8 1.7 1.76 1.76 0 0 1-1.8 1.8h-8.5a1.76 1.76 0 0 1-1.4-2.8zM184.2 177.6l.4-.4 1-.3h8.5a1.74 1.74 0 0 1 1.8 1.7 1.74 1.74 0 0 1-1.8 1.8h-8.5a1.74 1.74 0 0 1-1.4-2.8zM184.6 172.2l1-.3h8.5a1.74 1.74 0 0 1 1.8 1.7 1.74 1.74 0 0 1-1.8 1.8h-8.5a1.75 1.75 0 0 1-1.7-1.3 1.75 1.75 0 0 1 .7-1.9zM184.2 187.6l.4-.4 1-.3h8.5a1.76 1.76 0 0 1 1.8 1.7 1.76 1.76 0 0 1-1.8 1.8h-8.5a1.78 1.78 0 0 1-1.4-2.8zM184.2 182.6l.4-.4 1-.3h8.5a1.74 1.74 0 0 1 1.8 1.7 1.74 1.74 0 0 1-1.8 1.8h-8.5a1.74 1.74 0 0 1-1.4-2.8zM184.2 192.6l.4-.4 1-.3h8.5a1.76 1.76 0 0 1 1.8 1.7 1.76 1.76 0 0 1-1.8 1.8h-8.5a1.76 1.76 0 0 1-1.4-2.8zM184.2 197.6l.4-.4 1-.3h8.5a1.76 1.76 0 0 1 1.8 1.7 1.76 1.76 0 0 1-1.8 1.8h-8.5a1.76 1.76 0 0 1-1.4-2.8zM184.3 201.7a1.29 1.29 0 0 1 1.7 .2h7.7a1.25 1.25 0 0 1 1.4-.3 1.25 1.25 0 0 1 .8 1.1v1.8a1.25 1.25 0 0 1-.8 1.2 1.25 1.25 0 0 1-1.4-.3h-7.7a1.26 1.26 0 0 1-1.3 .3 1.26 1.26 0 0 1-.8-1.2v-2.1z" fill="none" stroke="#0f0" stroke-width=".34"/>
<path d="M195.7 199.4l3.2 1.4-.6 1z" fill="#f00"/>
<path d="M184.3 206.7a1.29 1.29 0 0 1 1.7 .2h7.7a1.25 1.25 0 0 1 1.4-.3 1.25 1.25 0 0 1 .8 1.1v1.8a1.25 1.25 0 0 1-.8 1.2 1.25 1.25 0 0 1-1.4-.3h-7.7a1.26 1.26 0 0 1-1.3 .3 1.26 1.26 0 0 1-.8-1.2v-2.1zM184.3 211.7a1.29 1.29 0 0 1 1.7 .2h7.7a1.25 1.25 0 0 1 1.4-.4 1.25 1.25 0 0 1 .8 1.2v1.8a1.25 1.25 0 0 1-.8 1.2 1.25 1.25 0 0 1-1.4-.3h-7.7a1.26 1.26 0 0 1-1.3 .3 1.26 1.26 0 0 1-.8-1.2v-2.1zM184.3 216.7a1.29 1.29 0 0 1 1.7 .2h7.7a1.25 1.25 0 0 1 1.4-.3 1.25 1.25 0 0 1 .8 1.1v1.8a1.23 1.23 0 0 1-.8 1.2 1.23 1.23 0 0 1-1.4-.3h-7.7a1.23 1.23 0 0 1-1.3 .3 1.23 1.23 0 0 1-.8-1.2v-2.1z" fill="none" stroke="#0f0" stroke-width=".34"/>
<path d="M195.2 218.1l3.4 .7-.4 1.1z" fill="#f00"/>
<path d="M181.5 259l27.4 10.6v14.4M209.3 279.3a2.64 2.64 0 0 1 3.8 0M210.2 269.9l2.5 1.9M210.3 270.4a1.44 1.44 0 0 1 2.4 .2 1.3 1.3 0 0 1-1.1 1.3 1.3 1.3 0 0 1-1.4-.8zM210.4 275l-.1-.1-.1 .1 .1 .1M210.6 272.5a.86 .86 0 0 0-.3 1.4 .86 .86 0 0 0 1.4-.2v-.3l1 .7v-1.3M210.6 276.1a.88 .88 0 0 0-.5 1.1 .88 .88 0 0 0 1.1 .5 .88 .88 0 0 0 .6-1l-.2-.5 1.1 .1v1.2M209.3 284.9a2.64 2.64 0 0 0 3.8 0M210.2 282.5l2.5 1.7M212.1 280.3l.3 .1 .3 .3a.79 .79 0 0 1-.5 1h-.3l-.6-.4-1.1-1.2v1.7M212.7 282.5l-2.5 1.7" fill="none" stroke="#f00" stroke-width=".21"/>
<path d="M178.1 257.8l3.5 .7-.4 1.1z" fill="#f00"/>
<path d="M156.7 232.9v8.2M160.2 233.4h26.2M189.9 232.9v8.2M176.5 257.1h.2M176.6 257v.2" fill="none" stroke="#f00" stroke-width=".21"/>
<path d="M170.1 261.6h13" fill="none" stroke="#0f0" stroke-width=".34"/>
<g fill="#f00">
<path d="M186.4 232.9l3.5 .6-3.5 .6z"/>
<path d="M156.7 233.5l3.4-.6v1.2z"/>
</g>
<path d="M169.2 229.9h1.3l-.7 .9a.81 .81 0 0 1 .8 .9 .81 .81 0 0 1-1 .7l-.4-.1-.2-.4M171.6 229.9h1.3l-.7 .9a.81 .81 0 0 1 .8 1 .81 .81 0 0 1-1.1 .6l-.3-.1-.3-.4M173.8 232.1l-.1 .2 .1 .1 .2-.1M174.9 230.4l.6-.5v2.5M178.4 230.7a.78 .78 0 0 1-1.1 .7 .78 .78 0 0 1-.3-1.2 .78 .78 0 0 1 1.2 0 2.17 2.17 0 0 1-.2 2.1 .7 .7 0 0 1-1.1-.3M156.7 241.2v8.5M160.2 249.2h10.2M173.9 241.2v8.5M176.6 251.9v10.4" fill="none" stroke="#f00" stroke-width=".21"/>
<g fill="#f00">
<path d="M170.3 248.8l3.6 .5-3.6 .6z"/>
<path d="M156.7 249.3l3.4-.5v1.1z"/>
</g>
<g fill="none" stroke="#f00" stroke-width=".21">
<path d="M168.3 223.1h10.4M173.9 235.9v10.4M189.9 235.9v10.4M209.5 223.1v32.1M209.9 234.8l.3 .3 .4-.1-.1-.2v.3M210.4 228.4h1.6M210.4 229.3h2.5M210.4 238.4l1.6 1.4M210.7 228.4a.78 .78 0 0 1-.1-1.1 .78 .78 0 0 1 1.2 0 .78 .78 0 0 1-.2 1.1M210.8 236a.89 .89 0 0 0-.3 1.3 .89 .89 0 0 0 1.3 .2 .89 .89 0 0 0 0-1.3l1.1 .1v1.2M212 225.1l-1.6 .7 1.6 .7M212 238.4l-1.6 1.4"/>
<path d="M212.3 232.6l.4 .2a.8 .8 0 0 1-.1 1.1l-.2 .1-.5-.1-1.5-1.4v1.6M160.8 246.2l.6-.5v2.5M162.8 245.7h1.6l-1.2 2.5M165.2 248l-.1 .1 .1 .1 .2-.1M166.3 246.2l.6-.5v2.5M168.7 241.1h10.4M169.8 246.5a.78 .78 0 0 1-1.1 .7 .78 .78 0 0 1-.3-1.2 .78 .78 0 0 1 1.3 .1 2.17 2.17 0 0 1-.3 2 .7 .7 0 0 1-1.1-.3M171.4 257.1h10.4M184.7 241.1h10.4M209.5 249.5a2.54 2.54 0 0 1 3.8 0M209.5 254.7a2.54 2.54 0 0 0 3.8 0M209.9 242.8l.3 .3 .4-.2-.1-.1v.3"/>
<path d="M210.4 241.7h2.5l-1.7-1.3v1.9M210.4 252.7l1.6 1.3M210.5 250.5a.76 .76 0 0 1 .8-.1 .76 .76 0 0 1 .5 .7l.1 .4a.56 .56 0 0 0 .8 .3 .9 .9 0 0 0-.2-1.3h-.2a1.28 1.28 0 0 0-.7 1.2 .67 .67 0 0 1-.7 .3 .67 .67 0 0 1-.5-.6zM210.8 244a.85 .85 0 0 0-.3 1.4 .85 .85 0 0 0 1.4-.2v-.4l1 .8v-1.4M212 252.7l-1.6 1.3M156.7 307.2v25.8M199.7 307.2v25.8M160.2 332.5h36"/>
<circle cx="211.2" cy="223.6" r=".83"/>
</g>
<g fill="none" stroke="#0f0" stroke-width=".34">
<path d="M184.6 222.2l1-.3h8.5a1.74 1.74 0 0 1 1.8 1.7 1.74 1.74 0 0 1-1.8 1.8h-8.5a1.75 1.75 0 0 1-1.7-1.3 1.75 1.75 0 0 1 .7-1.9zM170.1 261.6a4.9 4.9 0 0 0-5 5M183.1 261.6a4.9 4.9 0 0 1 5 5M170.1 292.6h13M198.7 307.1h-42h43"/>
<circle cx="173.9" cy="241.1" r="6.5"/>
<circle cx="176.6" cy="257.1" r="1.76"/>
<circle cx="189.9" cy="241.1" r="6.5"/>
</g>
<g fill="#f00">
<path d="M156.7 332.6l3.4-.6v1.1z"/>
<path d="M196.2 332l3.4 .6-3.4 .5z"/>
</g>
<path d="M156.7 307.2v20.8M194 301.4v26.6M160.2 327.5h30.2M175.7 330.6h-1.8l1.2-1.6v2.4M176.6 329h1.3l-.8 .9a.81 .81 0 0 1 .9 .9 .81 .81 0 0 1-1.1 .6l-.3-.1-.3-.3M178.8 331.2l-.1 .1 .1 .1 .1-.1M180.2 329.1a.8 .8 0 0 1 1.2 .3 1.94 1.94 0 0 1-.2 1.9 .8 .8 0 0 1-1.2-.3 1.94 1.94 0 0 1 .2-1.9zM182.6 329.1a.8 .8 0 0 1 1.2 .3 2.08 2.08 0 0 1-.2 1.9 .8 .8 0 0 1-1.2-.3 2.08 2.08 0 0 1 .2-1.9z" fill="none" stroke="#f00" stroke-width=".21"/>
<g fill="#f00">
<path d="M156.7 327.6l3.4-.6v1.1z"/>
<path d="M190.4 327l3.5 .6-3.5 .5z"/>
</g>
<path d="M176.6 297.2v20.8M156.7 307.2v10.8M160.2 317.5h12.9M171.2 324h1.3l-.7 .9a.82 .82 0 0 1 .9 .9 .82 .82 0 0 1-1.1 .7l-.4-.2-.2-.3M173.3 324h1.7l-1.2 2.5M175.8 326.2v.3l.2-.2M177.1 324.5a.5 .5 0 0 1 .4-.5h.5a.58 .58 0 0 1 .4 .9l-1.5 1.6h1.7M179.6 324.1a.84 .84 0 0 1 1.3 .3 2.33 2.33 0 0 1-.3 1.9 .8 .8 0 0 1-1.2-.3 2.08 2.08 0 0 1 .2-1.9z" fill="none" stroke="#f00" stroke-width=".21"/>
<g fill="#f00">
<path d="M156.7 317.5l3.4-.5v1.1z"/>
<path d="M173 317l3.5 .5-3.5 .6z"/>
</g>
<path d="M171.4 297.1h10.4M176.6 291.9v10.4M162.2 314.4l.6-.4v2.5M165.6 314.8a.78 .78 0 0 1-1 .7 .78 .78 0 0 1-.4-1.3 .78 .78 0 0 1 1.3 .1 2.17 2.17 0 0 1-.3 2 .7 .7 0 0 1-1-.2M166.6 316.2l-.2 .1 .2 .2 .1-.2M167.9 314a.5 .5 0 0 0 .2 .9 1.08 1.08 0 0 1 1.2 1.1l-.1 .2a.93 .93 0 0 1-1.5-.2 .73 .73 0 0 1 .6-1l.5-.1a.51 .51 0 0 0 .3-.9zM171.5 314h-1.3v1a.87 .87 0 0 1 1.3 0 .87 .87 0 0 1-.2 1.3 .87 .87 0 0 1-1.3-.3M198 305.2l11.5 11.1v6.4M210 318h2.5l-2.5 .9 2.5 1h-2.5M210 322.1h2.5l-1.7-1.3v1.8" fill="none" stroke="#f00" stroke-width=".21"/>
<g fill="none" stroke="#0f0" stroke-width=".34">
<path d="M165.1 287.6a5 5 0 0 0 5 5M156.7 305.1v2"/>
<circle cx="176.6" cy="297.1" r="1.76"/>
</g>
<path d="M195.4 302.9l2.9 1.9-.8 .9z" fill="#f00"/>
<g fill="none" stroke="#f00" stroke-width=".21">
<path d="M191.3 289.9l18.9 5.3v14M211.4 295.9h2.5l-.1 1.5a.57 .57 0 0 1-1 0l-.1-1.5M211.9 298.4a.89 .89 0 0 0-.4 1.3 .89 .89 0 0 0 1.4 .2 .89 .89 0 0 0-.1-1.3l1.1 .1v1.2M212.7 296.8l-1.3 .8M193.8 301.3h.2M194 301.2v.2M210.6 305.2a2.63 2.63 0 0 1 3.8 0M210.6 310.5a2.54 2.54 0 0 0 3.8 0M211.4 307.2h2.5l-1.7-1.2v1.8M211.4 308.4l1.7 1.3M211.6 302.4a1.98 1.98 0 0 1 2.2 0 .8 .8 0 0 1-.3 1.2 1.94 1.94 0 0 1-1.9-.3l-.2-.3zM211.6 300.9v-.1l-.2 .1 .2 .2"/>
<path d="M213.1 308.4l-1.7 1.3"/>
</g>
<path d="M187.8 289.1l3.5 .3-.2 1.1z" fill="#f00"/>
<path d="M183 287.6h.2M183.1 287.5v.2M193.9 296.1l.1 10.4M188.7 301.3h10.4" fill="none" stroke="#f00" stroke-width=".21"/>
<g fill="none" stroke="#0f0" stroke-width=".34">
<path d="M188.1 287.6a4.9 4.9 0 0 1-5 5"/>
<circle cx="193.9" cy="301.3" r="2.1"/>
</g>
<text font-size="4.1" fill="#f00" x="283.6" y="4.9" transform="rotate(90 283.6 4.9)">KUV40</text>
<g font-size="4.1" fill="#b80000">
<text x="25" y="262" transform="rotate(90 25 262)">PT5201</text>
<text x="30" y="262" transform="rotate(90 30 262)">Outercase - rearplate drilled</text>
<text x="58.9" y="264.5" transform="rotate(90 58.9 264.5)">4008 107 59370</text>
<text x="24" y="342.1" transform="rotate(90 24 342.1)">4008 127 0420</text>
</g>
<g font-size="3.5" fill="#b80000">
<text x="15" y="239.1" transform="rotate(90 15 239.1)">G.K.</text>
<text x="11" y="240.1" transform="rotate(90 11 240.1)">DOC</text>
<text x="11" y="282.1" transform="rotate(90 11 282.1)">00-02-10</text>
<text x="15" y="328" transform="rotate(90 15 328)">2</text>
<text x="15" y="341" transform="rotate(90 15 341)">110-2</text>
<text x="14.8" y="376.7" transform="rotate(90 14.8 376.7)">116</text>
<text x="34.8" y="385.2" transform="rotate(90 34.8 385.2)">1</text>
<text x="34.8" y="390" transform="rotate(90 34.8 390)">-- -- --</text>
<text x="15" y="405.6" transform="rotate(90 15 405.6)">A3</text>
</g>
<g font-size="2.8" fill="#f00">
<text x="112.7" y="9.4">PROPERTY OF PROTELEVISION TECHNOLOGIES A/S</text>
<text x="125.6" y="12.8">ALL RIGHTS STRICLY RESERVED.</text>
</g>
<g font-size="2.1" fill="#f00">
<text x="11.3" y="321.4" transform="rotate(90 11.3 321.4)">PROTELEVISION TECHNOLOGIES A/S - Skelmarksvej 4 - DK-2605 Brøndby</text>
<text x="15.2" y="392.1" transform="rotate(90 15.2 392.1)">KU</text>
</g>
<g font-size="1.7" fill="#f00">
<text x="14.4" y="231.1" transform="rotate(90 14.4 231.1)">NAVN</text>
<text x="16.2" y="231.1" transform="rotate(90 16.2 231.1)">NAME</text>
<text x="35.3" y="231.1" transform="rotate(90 35.3 231.1)">CLASS NO.</text>
<text x="48.9" y="233.5" transform="rotate(90 48.9 233.5)">SKALA</text>
<text x="51" y="233.4" transform="rotate(90 51 233.4)">SCALE</text>
<text x="63.8" y="233.2" transform="rotate(90 63.8 233.2)">RUHED</text>
<text x="66" y="230.7" transform="rotate(90 66 230.7)">ROUGHNESS</text>
<text x="70" y="232.1" transform="rotate(90 70 232.1)">. . R</text>
<text x="69.2" y="234.7" transform="rotate(90 69.2 234.7)">A</text>
<text x="70" y="237.2" transform="rotate(90 70 237.2)">IN MICROMETERS</text>
<text x="78" y="235.1" transform="rotate(90 78 235.1)">. .</text>
<text x="35.3" y="243.7" transform="rotate(90 35.3 243.7)">KLASSE NR.</text>
<text x="48.9" y="245.7" transform="rotate(90 48.9 245.7)">EUROP.</text>
<text x="63.8" y="246" transform="rotate(90 63.8 246)">ENHED</text>
<text x="51" y="246.5" transform="rotate(90 51 246.5)">PROJ.</text>
<text x="54.4" y="247.4" transform="rotate(90 54.4 247.4)">MM</text>
<text x="66" y="247" transform="rotate(90 66 247)">UNIT</text>
<text x="78" y="247.1" transform="rotate(90 78 247.1)">. .</text>
<text x="10.5" y="253.9" transform="rotate(90 10.5 253.9)">KONTROL</text>
<text x="12.2" y="253.9" transform="rotate(90 12.2 253.9)">CHECK</text>
<text x="40.2" y="257.8">TREATMENT</text>
<text x="56.2" y="257.8">MATERIAL</text>
<text x="39.8" y="259.9">BEHANDLING</text>
<text x="56.2" y="259.9">MATERIEL</text>
<text x="72.9" y="263.5" transform="rotate(90 72.9 263.5)">ISO 1302</text>
<text x="75" y="263.5" transform="rotate(90 75 263.5)">UN - D 28</text>
<text x="78" y="258.1" transform="rotate(90 78 258.1)">. .</text>
<text x="68.5" y="275" transform="rotate(90 68.5 275)">M•L</text>
<text x="70.3" y="275" transform="rotate(90 70.3 275)">DIMENSION</text>
<text x="11.4" y="276.6" transform="rotate(90 11.4 276.6)">DAT</text>
<text x="14.4" y="276.1" transform="rotate(90 14.4 276.1)">ERST.</text>
<text x="16.2" y="276.1" transform="rotate(90 16.2 276.1)">SUPERS.</text>
<text x="76" y="277.7" transform="rotate(90 76 277.7)">TOLERANCE HVOR INTET ANDET ER ANGIVET</text>
<text x="77.7" y="278.4" transform="rotate(90 77.7 278.4)">TOLERANCES UNLESS OTHERWISE STATED</text>
<text x="68.5" y="299" transform="rotate(90 68.5 299)">VINKEL</text>
<text x="70.2" y="299" transform="rotate(90 70.2 299)">ANGLE</text>
<text x="75.4" y="324.5" transform="rotate(90 75.4 324.5)">A</text>
<text x="14.6" y="331.5" transform="rotate(90 14.6 331.5)">BL</text>
<text x="16.3" y="331.3" transform="rotate(90 16.3 331.3)">SH</text>
<text x="71.4" y="335.4" transform="rotate(90 71.4 335.4)">A</text>
<text x="14.6" y="336.8" transform="rotate(90 14.6 336.8)">BL</text>
<text x="16.3" y="336.7" transform="rotate(90 16.3 336.7)">SH</text>
<text x="69" y="340.2" transform="rotate(90 69 340.2)">ISO 5459</text>
<text x="71.2" y="340.2" transform="rotate(90 71.2 340.2)">UN - D 1660</text>
<text x="75.4" y="340.2" transform="rotate(90 75.4 340.2)">ISO 1101</text>
<text x="77.6" y="340.2" transform="rotate(90 77.6 340.2)">UN - D 603</text>
<text x="70.2" y="353.9" transform="rotate(90 70.2 353.9)">ITEM</text>
<text x="68.5" y="354.2" transform="rotate(90 68.5 354.2)">POS</text>
<text x="69.4" y="364.6" transform="rotate(90 69.4 364.6)">ASSEMBLY NO.</text>
<text x="50.4" y="367.3" transform="rotate(90 50.4 367.3)">ORDER NO.</text>
<text x="65.4" y="372.9" transform="rotate(90 65.4 372.9)">PATTERN NO.</text>
<text x="50.4" y="382" transform="rotate(90 50.4 382)">ORDRE NR.</text>
<text x="69.4" y="381.9" transform="rotate(90 69.4 381.9)">SAMLINGS NR.</text>
<text x="65.4" y="388.4" transform="rotate(90 65.4 388.4)">MODEL NR.</text>
<text x="15.4" y="400" transform="rotate(90 15.4 400)">FORM</text>
<text x="49.5" y="401.2" transform="rotate(90 49.5 401.2)">ANTAL</text>
<text x="51.3" y="400.8" transform="rotate(90 51.3 400.8)">QUANT.</text>
<text x="68.5" y="401.2" transform="rotate(90 68.5 401.2)">ANTAL</text>
<text x="70.3" y="400.8" transform="rotate(90 70.3 400.8)">QUANT.</text>
</g>
</svg>
